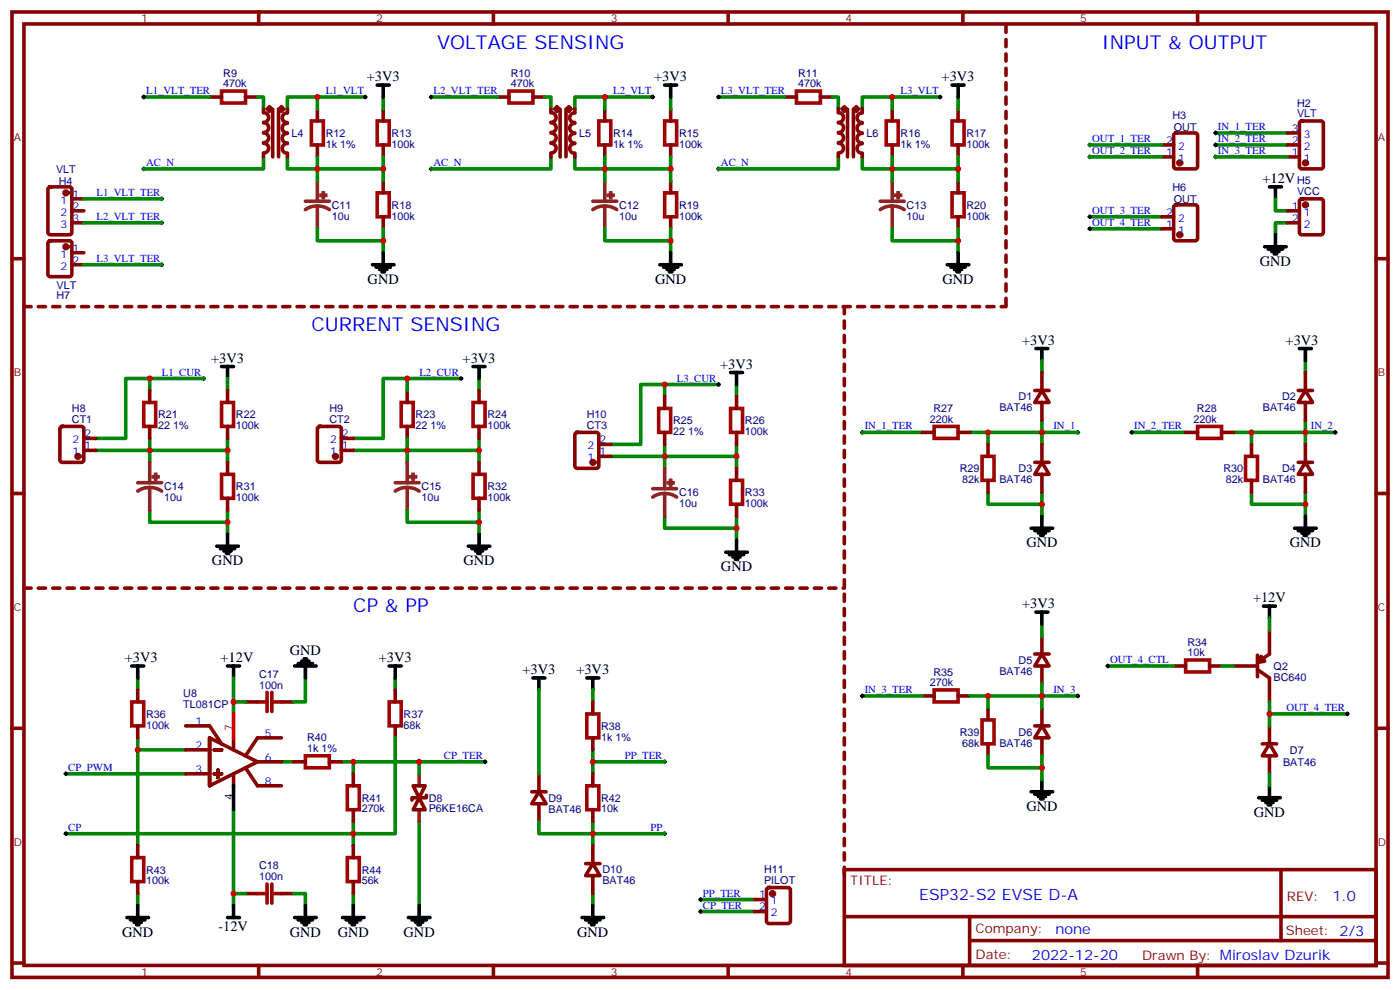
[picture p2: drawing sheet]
<svg xmlns="http://www.w3.org/2000/svg" width="412mm" height="292mm" viewBox="0 0 412 292" stroke-linecap="round" stroke-linejoin="round" font-family="sans-serif">
<g fill="none" stroke="#870000" stroke-width="1.1">
<path d="M3.5 3.5h405.4v284.4h-405.4zM7.1 7.1h398.2v277.2h-398.2zM76.2 3.5v3.6M145.3 3.5v3.6M214.5 3.5v3.6M283.6 3.5v3.6M352.8 3.5v3.6M61.7 28.6h3.6M72.3 28.6h3.5M77.6 32.1v1.1M77.6 33.2a1.41 1.41 0 0 1 1.5 1.4 1.41 1.41 0 0 1-1.5 1.4M77.6 36.2a1.41 1.41 0 0 1 1.5 1.4 1.41 1.41 0 0 1-1.5 1.4"/>
<path d="M77.6 39.2a1.41 1.41 0 0 1 1.5 1.4 1.41 1.41 0 0 1-1.5 1.4M80.3 32.2v14M82.1 32.1v14.1M84.6 39.3a1.41 1.41 0 0 0-1.5 1.4 1.41 1.41 0 0 0 1.5 1.4M84.6 36.3a1.41 1.41 0 0 0-1.5 1.4 1.41 1.41 0 0 0 1.5 1.4M84.6 33.3a1.41 1.41 0 0 0-1.5 1.4 1.41 1.41 0 0 0 1.5 1.4M84.7 32.1v1.1M93.5 32.1v3.5M112.9 32.1v3.5M146.4 28.6h3.5M157 28.6h3.5M162.3 32.1v1.1"/>
<path d="M162.3 33.2a1.41 1.41 0 0 1 1.5 1.4 1.41 1.41 0 0 1-1.5 1.4M162.3 36.2a1.41 1.41 0 0 1 1.5 1.4 1.41 1.41 0 0 1-1.5 1.4M162.3 39.2a1.41 1.41 0 0 1 1.5 1.4 1.41 1.41 0 0 1-1.5 1.4M165 32.2v14M166.7 32.1v14.1M169.3 39.3a1.41 1.41 0 0 0-1.5 1.4 1.41 1.41 0 0 0 1.5 1.4M169.3 36.3a1.41 1.41 0 0 0-1.5 1.4 1.41 1.41 0 0 0 1.5 1.4M169.3 33.3a1.41 1.41 0 0 0-1.5 1.4 1.41 1.41 0 0 0 1.5 1.4M169.3 32.1v1.1M178.2 32.1v3.5M197.6 32.1v3.5M231.1 28.6h3.5"/>
<path d="M241.7 28.6h3.5M246.9 32.1v1.1M247 33.2a1.41 1.41 0 0 1 1.5 1.4 1.41 1.41 0 0 1-1.5 1.4M247 36.2a1.41 1.41 0 0 1 1.5 1.4 1.41 1.41 0 0 1-1.5 1.4M247 39.2a1.41 1.41 0 0 1 1.5 1.4 1.41 1.41 0 0 1-1.5 1.4M249.7 32.2v14M251.4 32.1v14.1M254 39.3a1.41 1.41 0 0 0-1.5 1.4 1.41 1.41 0 0 0 1.5 1.4M254 36.3a1.41 1.41 0 0 0-1.5 1.4 1.41 1.41 0 0 0 1.5 1.4M254 33.3a1.41 1.41 0 0 0-1.5 1.4 1.41 1.41 0 0 0 1.5 1.4M254 32.1v1.1M262.8 32.1v3.5"/>
<path d="M282.2 32.1v3.5M14.3 55.2l.5-.2h5.7l.6 .5 .1 12.9-.5 .7h-5.9l-.6-.4-.1-13zM21.2 58.6h3.5M77.6 45.2v1M77.6 42.2a1.41 1.41 0 0 1 1.5 1.4 1.41 1.41 0 0 1-1.5 1.4M84.6 42.3a1.41 1.41 0 0 0-1.5 1.4 1.41 1.41 0 0 0 1.5 1.4M84.7 45.2v1M93.5 42.7v3.5M112.9 42.7v3.5M112.9 53.3v3.5M162.3 45.2v1M162.3 42.2a1.41 1.41 0 0 1 1.5 1.4 1.41 1.41 0 0 1-1.5 1.4"/>
<path d="M169.3 42.3a1.41 1.41 0 0 0-1.5 1.4 1.41 1.41 0 0 0 1.5 1.4v1.1M178.2 42.7v3.5M197.6 42.7v3.5M197.6 53.3v3.5M246.9 45.2v1M247 42.2a1.41 1.41 0 0 1 1.5 1.4 1.41 1.41 0 0 1-1.5 1.4M254 42.3a1.41 1.41 0 0 0-1.5 1.4 1.41 1.41 0 0 0 1.5 1.4v1.1M262.8 42.7v3.5M282.2 42.7v3.5M282.2 53.3v3.5M383 58.8l.5-.2h5.6l.7 .4v9.4l-.4 .7h-5.9l-.7-.4v-9.4zM3.5 76.2h3.6"/>
<path d="M21.2 62.1h3.5M21.2 65.6h3.5M112.9 63.9v3.5M197.6 63.9v3.5M282.2 63.9v3.5M379.2 62.1h3.6M379.2 65.6h3.6M405.3 76.2h3.6M44.1 115v3.5M67 115v3.5M119.9 115v3.5M141.1 115v3.5"/>
<path d="M195.8 116.8v3.5M217 116.8v3.5M304.8 115h4.2M306.9 115l2.1 3.5h-4.2zM306.9 109.7v5.3M306.9 118.5v5.3M382.4 115h4.2M384.5 115l2.1 3.5h-4.2zM384.5 109.7v5.3M384.5 118.5v5.3M17.9 125.8l.4-.2h5.7l.6 .4 .1 9.5-.5 .6-5.9 .1-.6-.5-.1-9.4zM24.7 132.6h3.5"/>
<path d="M24.7 129.1h3.5M44.1 125.6v3.5M67 125.6v3.5M67 136.2v3.5M93.7 125.8l.5-.2h5.6l.7 .4v9.5l-.4 .6-5.9 .1-.7-.5v-9.4zM100.5 132.6h3.6M100.5 129.1h3.6M119.9 125.6v3.5M141.1 125.6v3.5M141.1 136.2v3.5M169.6 127.6l.4-.2h5.7l.6 .4 .1 9.4-.5 .7h-5.9l-.6-.4-.1-9.4zM176.4 134.4h3.5"/>
<path d="M176.4 130.9h3.5M195.8 127.4v3.5M217 127.4v3.5M217 137.9v3.6M271.6 127.4h3.6M282.2 127.4h3.6M291 130.9v3.5M304.8 136.2h4.2M306.9 136.2l2.1 3.5h-4.2zM306.9 130.9v5.3M306.9 139.7v5.3M349.2 127.4h3.6"/>
<path d="M359.8 127.4h3.6M368.7 130.9v3.5M382.4 136.2h4.2M384.5 136.2l2.1 3.5h-4.2zM384.5 130.9v5.3M384.5 139.7v5.3M3.5 145.3h3.6M67 146.8v3.5M141.1 146.8v3.5M217 148.5v3.5M291 141.5v3.5M368.7 141.5v3.5"/>
<path d="M405.3 145.3h3.6M345.7 196.1h3.5M356.3 196.1h3.5M3.5 214.5h3.6M40.6 203.2v3.5M40.6 213.8v3.5M54.7 213.8h7l3.6 5.3M61.7 217.3v14.1l14.1-7-14.1-7.1v14.1M68.8 217.3v3.5M72.3 206.7h3.5M82.9 206.7h3.5M82.9 217.3h-7.1l-3.5 5.3"/>
<path d="M116.4 203.2v3.5M116.4 213.8v3.5M174.6 206.7v3.6M174.6 217.3v3.5M405.3 214.5h3.6M54.7 220.8h7M54.7 227.9h7M63.1 220.8h2.2M63.1 227.9h2.2M64.2 226.8v2.2M68.8 227.9v3.5M72.3 226.1l3.5 5.3h7.1"/>
<path d="M75.8 224.4h7.1M86.4 224.4h3.6M97 224.4h3.5M104.1 227.9v3.5M104.1 238.5v3.5M121.7 231.4h3.5l-1.7 3.5zM123.5 234.9l1.7 3.6h-3.5zM125.6 234.2v.7h-4.2v.8M174.6 227.9v3.5M174.6 238.5v3.5M40.6 249.1v3.5M40.6 259.6v3.6"/>
<path d="M104.1 249.1v3.5M104.1 259.6v3.6M172.5 254.4h4.2M174.6 254.4l2.1 3.5h-4.2zM174.6 249.1v5.3M174.6 257.9v5.3M248.7 256.1h156.6v28.2h-156.6zM377.3 256.1v20.9M72.3 263.2h3.5M82.9 263.2h3.5M222.2 264.9h3.6M222.2 268.5h3.6"/>
<path d="M226 261.6l.5-.2h5.6l.7 .4v9.5l-.4 .6-5.9 .1-.7-.5v-9.4zM248.7 270h156.5M285.6 277h119.6M285.6 270v14.1M3.5 283.6h3.6M76.2 284.3v3.6M145.3 284.3v3.6M214.5 284.3v3.6M283.6 284.3v3.6M352.8 284.3v3.6M405.3 283.6h3.6"/>
</g>
<g fill="none" stroke="#008700" stroke-width="1.1">
<path d="M42.3 28.6h19.4M75.8 28.6h1.8v3.5M93.5 28.6v3.5M107.6 28.6h-22.9v3.5M112.9 28.6v3.5M127 28.6h19.4M160.5 28.6h1.8v3.5M178.2 28.6v3.5M192.3 28.6h-23v3.5M197.6 28.6v3.5M211.7 28.6h19.4M245.2 28.6h1.7v3.5"/>
<path d="M262.8 28.6v3.5M276.9 28.6h-22.9v3.5M282.2 28.6v3.5M358.1 39.2h21.1M77.6 46.2v3.5h-35.3M84.7 46.2v3.5h8.8v-3.5M112.9 49.7h-19.4v3.6M112.9 46.2v7.1M162.3 46.2v3.5h-35.3M169.3 46.2v3.5h8.9v-3.5M197.6 49.7h-19.4v3.6M197.6 46.2v7.1"/>
<path d="M246.9 46.2v3.5h-35.2M254 46.2v3.5h8.8v-3.5M282.2 49.7h-19.4v3.6M282.2 46.2v7.1M358.1 42.7h21.1M375.7 58.6v3.5h3.5M93.5 67.4v3.5h19.4M112.9 67.4v7M178.2 67.4v3.5h19.4M197.6 67.4v7M262.8 67.4v3.5h19.4M282.2 67.4v7"/>
<path d="M379.2 65.6h-3.5v3.5M44.1 111.5h-7.1v17.6h-8.8M60 111.5h-15.9v3.5M67 111.5v3.5M119.9 111.5v3.5M135.8 111.5h-22.9v17.6h-8.8M141.1 111.5v3.5M195.8 113.2h-7.1v17.7h-8.8M211.7 113.2h-15.9v3.6M217 113.2v3.6M306.9 106.2v3.5M384.5 106.2v3.5"/>
<path d="M28.2 132.6h38.8M44.1 129.1v7.1M67 129.1v7.1M104.1 132.6h37M119.9 129.1v7.1M141.1 129.1v7.1M179.9 134.4h37.1M195.8 130.9v7M217 130.9v7M254 127.4h17.6M285.8 127.4h31.7M291 127.4v3.5"/>
<path d="M306.9 123.8v7.1M333.4 127.4h15.8M363.4 127.4h29.9M368.7 127.4v3.5M384.5 123.8v7.1M44.1 150.3v3.5h22.9M67 150.3v7M119.9 150.3v3.5h21.2M141.1 150.3v7M195.8 152v3.6h21.2M217 152v7.1M291 145v3.5h15.9"/>
<path d="M306.9 145v7M368.7 145v3.5h15.8M384.5 145v7M40.6 199.7v3.5M68.8 199.7v10.6M90 199.7v7h-3.6M116.4 199.7v3.5M40.6 217.3v31.8M68.8 206.7h3.5M116.4 217.3v28.2h-97M174.6 203.2v3.5M19.4 227.9h35.3"/>
<path d="M40.6 220.8h14.1M68.8 238.5v28.2M82.9 224.4h3.5M100.5 224.4h42.4M104.1 224.4v3.5M123.5 224.4v3.5M174.6 224.4h21.2M174.6 220.8v7.1M104.1 242v7.1M123.5 242v24.7M174.6 245.5h21.2M174.6 242v7.1"/>
<path d="M40.6 263.2v3.5M68.8 263.2h3.5M86.4 263.2h3.6v3.5M104.1 263.2v3.5M174.6 263.2v3.5M206.4 268.5h15.8M206.4 264.9h15.8"/>
</g>
<g fill="none" stroke="#8c2424" stroke-width="1.1">
<path d="M90 59.3h7M93.5 53.3v6M174.6 59.3h7.1M178.2 53.3v6M259.3 59.3h7M262.8 53.3v6M93.5 60.7l-1.9 .2-1.6 .8M93.5 60.7l1.8 .2 1.7 .8M93.5 60.7v6.7M178.2 60.7l-1.9 .2-1.7 .8M178.2 60.7l1.8 .2 1.7 .8M178.2 60.7v6.7"/>
<path d="M262.8 60.7l-1.8 .2-1.7 .8M262.8 60.7l1.9 .2 1.6 .8M262.8 60.7v6.7M44.1 136.2v6M119.9 136.2v6M195.8 137.9v6M40.6 142.2h7M44.1 143.6l-1.9 .2-1.6 .8M44.1 143.6l1.8 .2 1.7 .8M44.1 143.6v6.7M116.4 142.2h7.1M119.9 143.6l-1.8 .2-1.7 .8"/>
<path d="M119.9 143.6l1.9 .2 1.7 .8M119.9 143.6v6.7M192.3 143.9h7M195.8 145.3l-1.9 .3-1.6 .8M195.8 145.3l1.8 .3 1.7 .8M195.8 145.3v6.7M123.5 227.9v3.5M123.5 238.5v3.5"/>
</g>
<g fill="none" stroke="#000" stroke-width=".74">
<path d="M42 28.6h.7M42.3 28.2v.7M107.2 28.6h.7M107.6 28.2v.7M126.6 28.6h.8M127 28.2v.7M191.9 28.6h.7M192.3 28.2v.7M211.3 28.6h.7M211.7 28.2v.7M276.6 28.6h.7M276.9 28.2v.7"/>
<path d="M357.7 39.2h.7M358.1 38.8v.7M42 49.7h.7M42.3 49.4v.7M47.3 58.6h.7M47.6 58.2v.7M126.6 49.7h.8M127 49.4v.7M211.3 49.7h.7M211.7 49.4v.7M357.7 42.7h.7M358.1 42.3v.7"/>
<path d="M47.3 65.6h.7M47.3 78h.7M47.6 65.3v.7M47.6 77.6v.7M59.6 111.5h.7M60 111.1v.7M135.5 111.5h.7M135.8 111.1v.7M211.3 113.2h.7M211.7 112.9v.7M253.6 127.4h.8M254 127v.7"/>
<path d="M317.1 127.4h.8M317.5 127v.7M333 127.4h.7M333.4 127v.7M393 127.4h.7M393.3 127v.7M19 227.9h.8M19.4 227.5v.7M142.5 224.4h.7M142.9 224v.7M195.4 224.4h.7M195.8 224v.7"/>
<path d="M19 245.5h.8M19.4 245.2v.7M195.4 245.5h.7M195.8 245.2v.7M206 264.9h.7M206 268.5h.7M206.4 264.6v.7M206.4 268.1v.7"/>
</g>
<g fill="none" stroke="#000" stroke-width="1.1">
<path d="M111.1 25h3.6M112.9 25v3.6M195.8 25h3.5M197.6 25v3.6M280.5 25h3.5M282.2 25v3.6M373.9 55h3.6M375.7 55v3.6M65.3 108h3.5M67 108v3.5M139.3 108h3.6M141.1 108v3.5"/>
<path d="M215.2 109.7h3.5M217 109.7v3.5M305.2 102.7h3.5M306.9 102.7v3.5M382.8 102.7h3.5M384.5 102.7v3.5M38.8 196.1h3.5M40.6 196.1v3.6M67 196.1h3.6M68.8 196.1v3.6M114.7 196.1h3.5M116.4 196.1v3.6"/>
<path d="M172.9 199.7h3.5M174.6 199.7v3.5M68.8 231.4v7.1M67 270.2h3.6M68.8 266.7v3.5"/>
</g>
<g fill="#870000" stroke="#870000" stroke-width="1.1">
<circle cx="384.5" cy="60.3" r=".53"/>
<circle cx="227.5" cy="263.2" r=".53"/>
<circle cx="19.4" cy="56.8" r=".53"/>
<circle cx="22.9" cy="134.4" r=".53"/>
<circle cx="98.8" cy="134.4" r=".53"/>
<circle cx="174.6" cy="136.2" r=".53"/>
</g>
<g fill="none" stroke="#a10000" stroke-width="1.1">
<path d="M65.3 26.8h7v3.5h-7zM91.7 35.6h3.5v7.1h-3.5zM111.1 35.6h3.6v7.1h-3.6zM149.9 26.8h7.1v3.5h-7.1zM176.4 35.6h3.5v7.1h-3.5zM195.8 35.6h3.5v7.1h-3.5zM234.6 26.8h7.1v3.5h-7.1zM261.1 35.6h3.5v7.1h-3.5zM280.5 35.6h3.5v7.1h-3.5zM111.1 56.8h3.6v7.1h-3.6zM195.8 56.8h3.5v7.1h-3.5zM280.5 56.8h3.5v7.1h-3.5z"/>
<path d="M42.3 118.5h3.6v7.1h-3.6zM65.3 118.5h3.5v7.1h-3.5zM118.2 118.5h3.5v7.1h-3.5zM139.3 118.5h3.6v7.1h-3.6zM65.3 139.7h3.5v7.1h-3.5zM139.3 139.7h3.6v7.1h-3.6zM194 120.3h3.6v7.1h-3.6zM215.2 120.3h3.5v7.1h-3.5zM275.2 125.6h7v3.5h-7zM289.3 134.4h3.5v7.1h-3.5zM352.8 125.6h7v3.5h-7zM366.9 134.4h3.5v7.1h-3.5z"/>
<path d="M215.2 141.5h3.5v7h-3.5zM349.2 194.4h7.1v3.5h-7.1zM38.8 206.7h3.5v7.1h-3.5zM75.8 206.7h2.9M78.7 203.9v5.7M80.1 203.9v5.7M80.1 206.7h2.8M114.7 206.7h3.5v7.1h-3.5zM172.9 210.3h3.5v7h-3.5zM90 222.6h7v3.5h-7zM102.3 231.4h3.5v7.1h-3.5zM172.9 231.4h3.5v7.1h-3.5z"/>
<path d="M38.8 252.6h3.5v7h-3.5zM102.3 252.6h3.5v7h-3.5zM75.8 263.2h2.9M78.7 260.4v5.6M80.1 263.2h2.8M80.1 260.4v5.6"/>
</g>
<g fill="#8c2424" stroke="#8c2424" stroke-width="1.1">
<path d="M45.2 140.4h1.4z"/>
<path d="M45.8 139.7l.1 1.4z"/>
<path d="M121 140.4h1.4z"/>
<path d="M121.7 139.7v1.4z"/>
<path d="M196.8 142.2h1.5z"/>
<path d="M197.5 141.5l.1 1.4z"/>
<path d="M94.5 57.5h1.5z"/>
<path d="M95.2 56.8v1.4z"/>
<path d="M179.2 57.5h1.4z"/>
<path d="M179.9 56.8v1.4z"/>
<path d="M263.9 57.5h1.4z"/>
<path d="M264.5 56.8l.1 1.4z"/>
</g>
<g fill="none" stroke="#600" stroke-width="1.1">
<path d="M78.7 32.1h1.4M79 31.8l.7 .7M79.4 31.4v1.4M79.7 31.8l-.7 .7M82.2 32.1h1.4M82.5 31.8l.8 .7M82.9 31.4v1.4M83.3 31.8l-.8 .7M163.3 32.1h1.4M163.7 31.8l.7 .7M164 31.4v1.4M164.4 31.8l-.7 .7"/>
<path d="M166.9 32.1h1.4M167.2 31.8l.7 .7M167.6 31.4v1.4M167.9 31.8l-.7 .7M248 32.1h1.4M248.4 31.8l.7 .7M248.7 31.4v1.4M249.1 31.8l-.7 .7M251.5 32.1h1.4M251.9 31.8l.7 .7M252.2 31.4v1.4M252.6 31.8l-.7 .7"/>
</g>
<path d="M68.8 210.3v7" fill="none" stroke="#f00" stroke-width="1.1"/>
<path d="M371.5 193.3l1 1.4-2.1 .4z" fill="#fff" stroke="#870000" stroke-width="1.1"/>
<g fill="none" stroke="#870000" stroke-width="1.1">
<path d="M346 39.4l.4-.2h5.7l.6 .4 .1 9.4-.5 .7h-5.9l-.6-.4-.1-9.4zM379.2 39.2h3.6M383 35.8l.5-.2h5.6l.7 .5v12.9l-.4 .7h-5.9l-.7-.4v-13zM342.2 46.2h3.5M342.2 42.7h3.5M379.2 46.2h3.6M379.2 42.7h3.6M14.3 71.1l.5-.2h5.7l.6 .4 .1 9.5-.5 .6-5.9 .1-.6-.5-.1-9.4zM21.2 74.4h3.5M21.2 78h3.5M342.2 67.4h3.5M342.2 63.9h3.5"/>
<path d="M346 60.5l.4-.2h5.7l.6 .5 .1 9.4-.5 .7h-5.9l-.6-.5-.1-9.4zM304.8 192.6h4.2M306.9 192.6l2.1 3.5h-4.2zM306.9 187.3v5.3M306.9 196.1v5.3M363.4 196.1h7M370.4 193v6.3M370.4 197.2l3.5 2.5v7M373.9 185.6v7l-2.4 1.8M271.6 205h3.6M282.2 205h3.6M291 208.5v3.5"/>
<path d="M291 219.1v3.5M304.8 213.8h4.2M306.9 213.8l2.1 3.5h-4.2zM306.9 208.5v5.3M306.9 217.3v5.3M371.8 219.1h4.3M373.9 219.1l2.2 3.5h-4.3zM373.9 213.8v5.3M156.6 233.2h4.3M158.7 233.2l2.2 3.5h-4.3zM158.7 227.9v5.3M158.7 236.7v5.3"/>
<path d="M373.9 222.6v5.3"/>
</g>
<g fill="none" stroke="#000" stroke-width="1.1">
<path d="M109.7 78h6.4M110.8 78.7h4.2M111.8 79.4h2.1M112.9 74.4v3.6M194.4 78h6.3M195.4 78.7h4.3M196.5 79.4h2.1M197.6 74.4v3.6M279 78h6.4M280.1 78.7h4.2M281.2 79.4h2.1M282.2 74.4v3.6"/>
<path d="M372.5 72.7h6.4M373.6 73.4h4.2M374.6 74.1h2.2M375.4 74.8h.7M375.7 69.1v3.6M112.5 80.1h.7M197.2 80.1h.7M281.9 80.1h.7M67 157.3v3.6M141.1 157.3v3.6M217 159.1v3.5M303.7 155.6h6.4"/>
<path d="M304.8 156.3h4.2M305.9 157h2.1M306.6 157.7h.7M306.9 152v3.6M381.4 155.6h6.3M382.4 156.3h4.2M383.5 157h2.1M384.2 157.7h.7M384.5 152v3.6M63.9 160.9h6.3M64.9 161.6h4.2M66 162.3h2.1"/>
<path d="M66.7 163h.7M137.9 160.9h6.4M139 161.6h4.2M140.1 162.3h2.1M140.8 163h.7M213.8 162.6h6.3M214.8 163.3h4.3M215.9 164h2.1M216.6 164.7h.7M372.2 178.5h3.5M373.9 178.5v3.5M86.8 196.1h6.3"/>
<path d="M87.8 195.4h4.3M88.9 194.7h2.1M89.6 194h.7M90 196.1v3.6M157 199.7h3.5M158.7 199.7v3.5M305.2 180.3h3.5M306.9 180.3v3.5M303.7 233.2h6.4M304.8 233.9h4.2M305.9 234.6h2.1M306.6 235.3h.7"/>
<path d="M306.9 229.7v3.5M370.8 234.9h6.3M371.8 235.7h4.3M372.9 236.4h2.1M373.6 237.1h.7M373.9 231.4v3.5M37.4 270.2h6.3M38.5 270.9h4.2M39.5 271.6h2.1M40.2 272.3h.7M40.6 266.7v3.5M86.8 270.2h6.3"/>
<path d="M87.8 270.9h4.3M88.9 271.6h2.1M89.6 272.3h.7M90 266.7v3.5M100.9 270.2h6.3M102 270.9h4.2M103 271.6h2.1M103.7 272.3h.7M104.1 266.7v3.5M120.3 270.2h6.3M121.4 270.9h4.2M122.4 271.6h2.1"/>
<path d="M123.1 272.3h.7M123.5 266.7v3.5M171.4 270.2h6.4M172.5 270.9h4.2M173.6 271.6h2.1M174.3 272.3h.7M174.6 266.7v3.5"/>
</g>
<g fill="none" stroke="#008700" stroke-width="1.1">
<path d="M24.7 58.6h22.9M321 46.2h21.2M321 42.7h21.2M358.1 46.2h21.1M24.7 65.6h22.9M24.7 78h22.9M321 63.9h21.2M321 67.4h21.2M306.9 183.8v3.5M326.3 196.1h19.4M359.8 196.1h3.6M373.9 182v3.6"/>
<path d="M158.7 203.2v24.7M254 205h17.6M285.8 205h31.7M291 205v3.5M306.9 201.4v7.1M373.9 206.7v3.6h23M373.9 210.3v3.5M291 222.6v3.5h15.9M306.9 222.6v7.1M373.9 227.9v3.5M158.7 242v3.5h15.9"/>
</g>
<g fill="none" stroke="#000" stroke-width=".74">
<path d="M320.7 46.2h.7M320.7 42.7h.7M321 42.3v.7M321 45.9v.7M357.7 46.2h.7M358.1 45.9v.7M320.7 63.9h.7M320.7 67.4h.7M321 63.5v.7M321 67v.7M326 196.1h.7M326.3 195.8v.7"/>
<path d="M253.6 205h.8M254 204.6v.7M317.1 205h.8M317.5 204.6v.7M396.5 210.3h.7M396.9 209.9v.7"/>
</g>
<g fill="#870000" stroke="#870000" stroke-width="1.1">
<circle cx="347.5" cy="48" r=".53"/>
<circle cx="19.4" cy="72.7" r=".53"/>
<circle cx="347.5" cy="69.1" r=".53"/>
<circle cx="384.5" cy="48" r=".53"/>
</g>
<path d="M296.3 7.4v82.9M7.1 90.3h289.2M248.7 90.3v167.6M7.1 173.2h241.6" fill="none" stroke="#870000" stroke-width="1.1" stroke-dasharray="2.1 2.1"/>
<path d="M275.2 203.2h7v3.5h-7zM289.3 212h3.5v7.1h-3.5z" fill="none" stroke="#a10000" stroke-width="1.1"/>
<g fill="#c00">
<circle cx="104.1" cy="245.5" r=".88"/>
<circle cx="174.6" cy="245.5" r=".88"/>
<circle cx="40.6" cy="220.8" r=".88"/>
<circle cx="44.1" cy="132.6" r=".88"/>
<circle cx="67" cy="153.8" r=".88"/>
<circle cx="67" cy="132.6" r=".88"/>
<circle cx="141.1" cy="132.6" r=".88"/>
<circle cx="119.9" cy="132.6" r=".88"/>
<circle cx="217" cy="134.4" r=".88"/>
<circle cx="195.8" cy="134.4" r=".88"/>
<circle cx="195.8" cy="113.2" r=".88"/>
<circle cx="44.1" cy="111.5" r=".88"/>
<circle cx="384.5" cy="127.4" r=".88"/>
<circle cx="368.7" cy="127.4" r=".88"/>
<circle cx="291" cy="127.4" r=".88"/>
<circle cx="306.9" cy="127.4" r=".88"/>
<circle cx="306.9" cy="148.5" r=".88"/>
<circle cx="384.5" cy="148.5" r=".88"/>
<circle cx="141.1" cy="153.8" r=".88"/>
<circle cx="119.9" cy="111.5" r=".88"/>
<circle cx="217" cy="155.6" r=".88"/>
<circle cx="93.5" cy="28.6" r=".88"/>
<circle cx="112.9" cy="70.9" r=".88"/>
<circle cx="93.5" cy="49.7" r=".88"/>
<circle cx="112.9" cy="49.7" r=".88"/>
<circle cx="178.2" cy="28.6" r=".88"/>
<circle cx="197.6" cy="70.9" r=".88"/>
<circle cx="178.2" cy="49.7" r=".88"/>
<circle cx="197.6" cy="49.7" r=".88"/>
<circle cx="262.8" cy="28.6" r=".88"/>
<circle cx="282.2" cy="70.9" r=".88"/>
<circle cx="262.8" cy="49.7" r=".88"/>
<circle cx="282.2" cy="49.7" r=".88"/>
<circle cx="68.8" cy="263.2" r=".88"/>
<circle cx="68.8" cy="206.7" r=".88"/>
<circle cx="174.6" cy="224.4" r=".88"/>
<circle cx="123.5" cy="224.4" r=".88"/>
<circle cx="104.1" cy="224.4" r=".88"/>
<circle cx="306.9" cy="226.1" r=".88"/>
<circle cx="306.9" cy="205" r=".88"/>
<circle cx="291" cy="205" r=".88"/>
<circle cx="373.9" cy="210.3" r=".88"/>
</g>
<g font-size="5.6" fill="#00f">
<text x="128.8" y="14.5">VOLTAGE SENSING</text>
<text x="324.6" y="14.5">INPUT &amp; OUTPUT</text>
<text x="91.7" y="97.4">CURRENT SENSING</text>
<text x="104.1" y="180.3">CP &amp; PP</text>
</g>
<text font-size="4.6" fill="#00f" x="270.8" y="265.1">ESP32-S2 EVSE D-A</text>
<g font-size="4.2">
<text x="108" y="23.9">+3V3</text>
<text x="192.7" y="23.9">+3V3</text>
<text x="277.4" y="23.9">+3V3</text>
<text x="371.9" y="53.9">+12V</text>
<text x="108.3" y="83.6">GND</text>
<text x="193" y="83.6">GND</text>
<text x="277.6" y="83.6">GND</text>
<text x="371.1" y="78.3">GND</text>
<text x="301.1" y="101.6">+3V3</text>
<text x="378.7" y="101.6">+3V3</text>
<text x="62.2" y="106.8">+3V3</text>
<text x="136.3" y="106.8">+3V3</text>
<text x="212.1" y="108.6">+3V3</text>
<text x="302.3" y="161.2">GND</text>
<text x="379.9" y="161.2">GND</text>
<text x="62.4" y="166.5">GND</text>
<text x="136.5" y="166.5">GND</text>
<text x="212.4" y="168.3">GND</text>
<text x="301.1" y="179.2">+3V3</text>
<text x="369.1" y="177.3">+12V</text>
<text x="36.7" y="195">+3V3</text>
<text x="65" y="195">+12V</text>
<text x="85.4" y="192.9">GND</text>
<text x="111.6" y="195">+3V3</text>
<text x="153.9" y="198.6">+3V3</text>
<text x="169.8" y="198.6">+3V3</text>
<text x="302.3" y="238.8">GND</text>
<text x="369.4" y="240.6">GND</text>
<text x="36" y="275.9">GND</text>
<text x="64.3" y="274.2">-12V</text>
<text x="85.4" y="275.9">GND</text>
<text x="99.5" y="275.9">GND</text>
<text x="118.9" y="275.9">GND</text>
<text x="170" y="275.9">GND</text>
</g>
<g font-size="4.2" fill="#00f">
<text x="392.5" y="265.4">1.0</text>
<text x="310.9" y="274.9">none</text>
<text x="304" y="282.7">2022-12-20</text>
</g>
<g font-size="3.9" fill="#800">
<text x="250.5" y="260.7">TITLE:</text>
<text x="379.1" y="265.4">REV:</text>
<text x="287.4" y="274.9">Company:</text>
<text x="378.7" y="275.5">Sheet: 2/3</text>
<text x="287.4" y="282.6">Date:</text>
<text x="336.4" y="282.7">Drawn By: Miroslav Dzurik</text>
</g>
<g font-size="3.2" fill="#800">
<text x="41.6" y="6.5">1</text>
<text x="110.8" y="6.5">2</text>
<text x="179.9" y="6.5">3</text>
<text x="249.1" y="6.5">4</text>
<text x="318.2" y="6.5">5</text>
<text x="4.1" y="41.6">A</text>
<text x="405.9" y="41.6">A</text>
<text x="4.1" y="110.8">B</text>
<text x="405.9" y="110.8">B</text>
<text x="4.1" y="179.9">C</text>
<text x="405.9" y="179.9">C</text>
<text x="4.1" y="249.1">D</text>
<text x="405.9" y="249.1">D</text>
<text x="41.6" y="287.3">1</text>
<text x="110.8" y="287.3">2</text>
<text x="179.9" y="287.3">3</text>
<text x="249.1" y="287.3">4</text>
<text x="318.2" y="287.3">5</text>
</g>
<g font-size="3.2" fill="#000080">
<text x="65.8" y="22.6">R9</text>
<text x="150.4" y="22.6">R10</text>
<text x="235.1" y="22.6">R11</text>
<text x="65.8" y="25.8">470k</text>
<text x="150.4" y="25.8">470k</text>
<text x="235.1" y="25.8">470k</text>
<text x="345.4" y="35">H3</text>
<text x="382.1" y="34.6">VLT</text>
<text x="382.1" y="31.5">H2</text>
<text x="85.9" y="40.2">L4</text>
<text x="96" y="40.3">R12</text>
<text x="115.4" y="40.3">R13</text>
<text x="170.6" y="40.2">L5</text>
<text x="180.6" y="40.3">R14</text>
<text x="200" y="40.3">R15</text>
<text x="255.2" y="40.2">L6</text>
<text x="265.3" y="40.3">R16</text>
<text x="284.7" y="40.3">R17</text>
<text x="345.8" y="38.5">OUT</text>
<text x="96" y="43.5">1k 1%</text>
<text x="115.4" y="43.5">100k</text>
<text x="180.6" y="43.5">1k 1%</text>
<text x="200" y="43.5">100k</text>
<text x="265.3" y="43.5">1k 1%</text>
<text x="284.7" y="43.5">100k</text>
<text x="16.5" y="50.9">VLT</text>
<text x="17.3" y="54.4">H4</text>
<text x="345.4" y="56.1">H6</text>
<text x="345.8" y="59.7">OUT</text>
<text x="382.1" y="57.5">VCC</text>
<text x="382.1" y="54.3">H5</text>
<text x="97.7" y="64.6">10u</text>
<text x="97.7" y="61.5">C11</text>
<text x="115.4" y="64.6">100k</text>
<text x="115.4" y="61.5">R18</text>
<text x="182.4" y="64.6">10u</text>
<text x="182.4" y="61.5">C12</text>
<text x="200" y="64.6">100k</text>
<text x="200" y="61.5">R19</text>
<text x="267.1" y="64.6">10u</text>
<text x="267.1" y="61.5">C13</text>
<text x="284.7" y="64.6">100k</text>
<text x="284.7" y="61.5">R20</text>
<text x="16.6" y="85">VLT</text>
<text x="16.6" y="88.1">H7</text>
<text x="300" y="117.9">D1</text>
<text x="377.6" y="117.9">D2</text>
<text x="21.2" y="124.5">CT1</text>
<text x="21.2" y="121.4">H8</text>
<text x="46.6" y="123.2">R21</text>
<text x="69.5" y="123.2">R22</text>
<text x="97" y="124.5">CT2</text>
<text x="97" y="121.4">H9</text>
<text x="122.4" y="123.2">R23</text>
<text x="143.6" y="123.2">R24</text>
<text x="172.9" y="123.1">H10</text>
<text x="198.3" y="125">R25</text>
<text x="219.4" y="125">R26</text>
<text x="273.9" y="124.5">220k</text>
<text x="275" y="121.4">R27</text>
<text x="294.4" y="121.1">BAT46</text>
<text x="351.5" y="124.5">220k</text>
<text x="352.6" y="121.4">R28</text>
<text x="372" y="121.1">BAT46</text>
<text x="46.6" y="126.4">22 1%</text>
<text x="69.5" y="126.4">100k</text>
<text x="122.4" y="126.4">22 1%</text>
<text x="143.6" y="126.4">100k</text>
<text x="172.9" y="126.3">CT3</text>
<text x="198.3" y="128.1">22 1%</text>
<text x="219.4" y="128.1">100k</text>
<text x="282.7" y="139.1">R29</text>
<text x="283.5" y="142.3">82k</text>
<text x="294.4" y="142.3">BAT46</text>
<text x="300" y="139.1">D3</text>
<text x="360.4" y="139.1">R30</text>
<text x="361.1" y="142.3">82k</text>
<text x="372" y="142.3">BAT46</text>
<text x="377.6" y="139.1">D4</text>
<text x="48.3" y="147.5">10u</text>
<text x="48.3" y="144.4">C14</text>
<text x="69.5" y="147.5">100k</text>
<text x="69.5" y="144.4">R31</text>
<text x="124.2" y="147.5">10u</text>
<text x="124.2" y="144.4">C15</text>
<text x="143.6" y="147.5">100k</text>
<text x="143.6" y="144.4">R32</text>
<text x="200" y="149.3">10u</text>
<text x="200" y="146.1">C16</text>
<text x="219.4" y="149.3">100k</text>
<text x="219.4" y="146.1">R33</text>
<text x="349.8" y="190.1">R34</text>
<text x="300" y="195.5">D5</text>
<text x="349.8" y="193.3">10k</text>
<text x="375.2" y="197.3">Q2</text>
<text x="76.4" y="202.8">100n</text>
<text x="76.4" y="199.7">C17</text>
<text x="273.9" y="202.1">270k</text>
<text x="275" y="199">R35</text>
<text x="294.4" y="198.7">BAT46</text>
<text x="375.2" y="200.4">BC640</text>
<text x="54" y="208.5">TL081CP</text>
<text x="54" y="205.3">U8</text>
<text x="43" y="214.6">100k</text>
<text x="43" y="211.4">R36</text>
<text x="118.9" y="214.6">68k</text>
<text x="118.9" y="211.4">R37</text>
<text x="177.1" y="214.9">R38</text>
<text x="90.5" y="221.5">1k 1%</text>
<text x="90.5" y="218.4">R40</text>
<text x="177.1" y="218.1">1k 1%</text>
<text x="282.7" y="216.7">R39</text>
<text x="283.5" y="219.9">68k</text>
<text x="294.4" y="219.9">BAT46</text>
<text x="300" y="216.7">D6</text>
<text x="380" y="222">D7</text>
<text x="378" y="225.5">BAT46</text>
<text x="106.5" y="239.3">270k</text>
<text x="106.5" y="236.1">R41</text>
<text x="126.3" y="239.3">P6KE16CA</text>
<text x="126.3" y="236.1">D8</text>
<text x="161.6" y="239.3">BAT46</text>
<text x="161.6" y="236.1">D9</text>
<text x="177.1" y="239.3">10k</text>
<text x="177.1" y="236.1">R42</text>
<text x="43" y="257.3">R43</text>
<text x="76.4" y="256.1">C18</text>
<text x="106.5" y="257.3">R44</text>
<text x="177.4" y="257.2">D10</text>
<text x="225.1" y="257.2">H11</text>
<text x="43" y="260.4">100k</text>
<text x="76.4" y="259.3">100n</text>
<text x="106.5" y="260.4">56k</text>
<text x="177.4" y="260.5">BAT46</text>
<text x="225.1" y="260.4">PILOT</text>
</g>
<g font-size="3.2" fill="#00f">
<text x="43" y="27.7">L1_VLT_TER</text>
<text x="95.9" y="27.7">L1_VLT</text>
<text x="127.7" y="27.7">L2_VLT_TER</text>
<text x="180.6" y="27.7">L2_VLT</text>
<text x="212.4" y="27.7">L3_VLT_TER</text>
<text x="265.3" y="27.7">L3_VLT</text>
<text x="321.7" y="41.8">OUT_1_TER</text>
<text x="358.8" y="38.3">IN_1_TER</text>
<text x="358.8" y="41.8">IN_2_TER</text>
<text x="380.6" y="38.8">3</text>
<text x="384.1" y="40.6">3</text>
<text x="321.7" y="45.3">OUT_2_TER</text>
<text x="343.5" y="45.9">1</text>
<text x="343.5" y="42.3">2</text>
<text x="347" y="47.6">1</text>
<text x="347" y="44.1">2</text>
<text x="358.8" y="45.3">IN_3_TER</text>
<text x="380.6" y="45.9">1</text>
<text x="380.6" y="42.3">2</text>
<text x="384.1" y="47.6">1</text>
<text x="384.1" y="44.1">2</text>
<text x="43" y="48.9">AC_N</text>
<text x="127.7" y="48.9">AC_N</text>
<text x="212.4" y="48.9">AC_N</text>
<text x="17.8" y="60">1</text>
<text x="21.3" y="58.2">1</text>
<text x="28.4" y="57.7">L1_VLT_TER</text>
<text x="17.8" y="63.5">2</text>
<text x="21.3" y="61.7">2</text>
<text x="21.3" y="65.3">3</text>
<text x="28.4" y="64.7">L2_VLT_TER</text>
<text x="321.7" y="63">OUT_3_TER</text>
<text x="343.5" y="63.5">2</text>
<text x="347" y="65.3">2</text>
<text x="380.6" y="61.7">1</text>
<text x="380.6" y="65.3">2</text>
<text x="384.1" y="63.5">1</text>
<text x="17.8" y="67">3</text>
<text x="321.7" y="66.5">OUT_4_TER</text>
<text x="343.5" y="67">1</text>
<text x="347" y="68.8">1</text>
<text x="384.1" y="67">2</text>
<text x="17.8" y="75.8">1</text>
<text x="21.3" y="74.1">1</text>
<text x="21.3" y="77.6">2</text>
<text x="28.4" y="77.1">L3_VLT_TER</text>
<text x="17.8" y="79.4">2</text>
<text x="47.7" y="110.6">L1_CUR</text>
<text x="123.5" y="110.6">L2_CUR</text>
<text x="199.4" y="112.4">L3_CUR</text>
<text x="21.4" y="130.5">2</text>
<text x="24.9" y="128.8">2</text>
<text x="97.2" y="130.5">2</text>
<text x="100.7" y="128.8">2</text>
<text x="176.6" y="130.5">2</text>
<text x="254.7" y="126.5">IN_1_TER</text>
<text x="310.3" y="126.5">IN_1</text>
<text x="334.1" y="126.5">IN_2_TER</text>
<text x="386.1" y="126.5">IN_2</text>
<text x="21.4" y="134.1">1</text>
<text x="24.9" y="132.3">1</text>
<text x="97.2" y="134.1">1</text>
<text x="100.7" y="132.3">1</text>
<text x="173.1" y="135.8">1</text>
<text x="173.1" y="132.3">2</text>
<text x="176.6" y="134.1">1</text>
<text x="327" y="195.3">OUT_4_CTL</text>
<text x="254.7" y="204.1">IN_3_TER</text>
<text x="310.3" y="204.1">IN_3</text>
<text x="378.9" y="209.4">OUT_4_TER</text>
<text x="57.6" y="213.4">1</text>
<text x="57.6" y="220.5">2</text>
<text x="78" y="217">5</text>
<text x="20.1" y="227">CP_PWM</text>
<text x="57.6" y="227.5">3</text>
<text x="78" y="224">6</text>
<text x="130.8" y="223.5">CP_TER</text>
<text x="184" y="223.5">PP_TER</text>
<text x="78" y="231.1">8</text>
<text x="20.1" y="244.7">CP</text>
<text x="191.6" y="244.7">PP</text>
<text x="207.1" y="264.1">PP_TER</text>
<text x="207.1" y="267.6">CP_TER</text>
<text x="223.6" y="264.6">1</text>
<text x="223.6" y="268.1">2</text>
<text x="227.1" y="266.3">1</text>
<text x="227.1" y="269.9">2</text>
</g>
<text font-size="3.2" fill="#f00" x="68.4" y="215.2" transform="rotate(-90 68.4 215.2)">7</text>
<text font-size="3.2" x="68.4" y="235.6" transform="rotate(-90 68.4 235.6)">4</text>
</svg>
